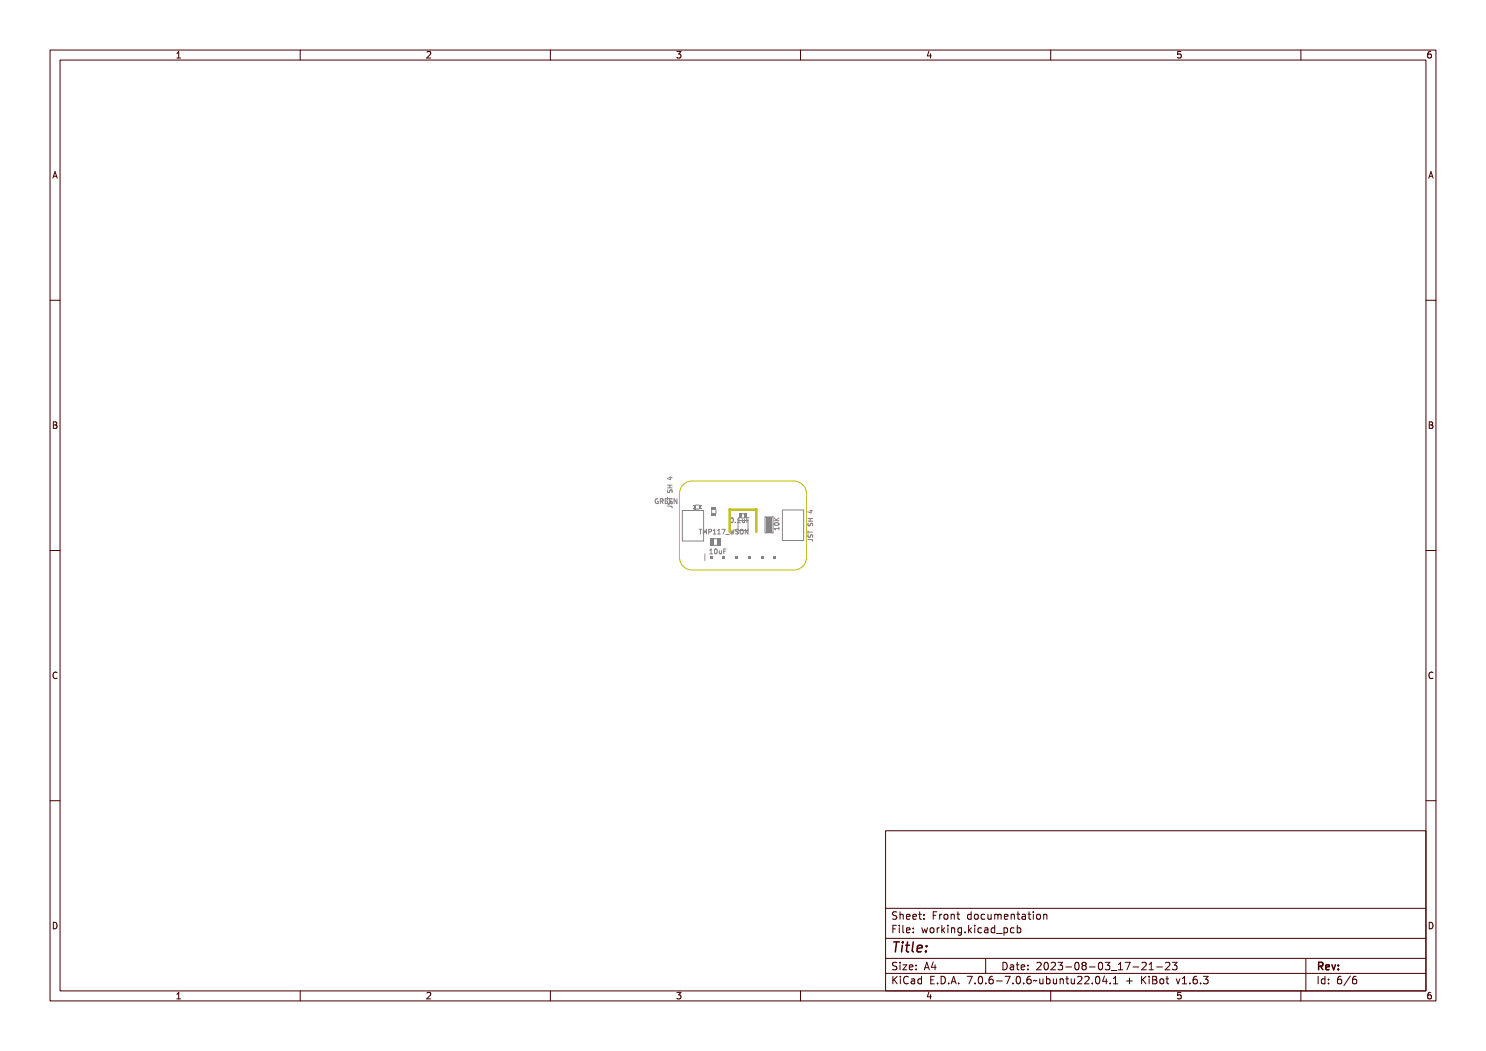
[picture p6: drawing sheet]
<svg xmlns="http://www.w3.org/2000/svg" width="297mm" height="210mm" viewBox="0 0 297 210" stroke-linecap="round" stroke-linejoin="round" font-family="sans-serif">
<g fill="none" stroke="#848484" stroke-width=".2">
<path d="M131.3 99.7a.53 .53 0 0 0-.4 .4 .53 .53 0 0 0 .4 .5M131.8 99.8l.3-.1 .2 .2a.34 .34 0 0 0-.5 .3 .34 .34 0 0 0 .4 .3l-.1-.3h.2v.4a.47 .47 0 0 1-.6-.1 .47 .47 0 0 1 .1-.7zM132.5 99.7h.3a.26 .26 0 0 1 .3 .2 .26 .26 0 0 1-.2 .3l.3 .5-.5-.4h-.1v.4h-.1zM132.6 99.8h.2a.17 .17 0 0 1 .2 .2 .17 .17 0 0 1-.2 .2h-.2zM133.3 99.7h.6v.1h-.5v.3h.5v.1h-.5v.4h.5v.1h-.6zM133.4 97.5h.9M133.4 96.9h.9M133.5 97.9v.5a.39 .39 0 0 0 .5-.5l.3 .1v.4M133.6 99.5l.1 .2h.8v.2h-.8l-.1 .2zM133.6 97.3h.9v.1h-.5v.3h.5v.1h-.9v-.1h.3v-.3h-.3zM133.6 95.9h.5l.1-.2 .3 .3h-.3v.4h-.1l-.5-.4zM133.6 98.1h.1l-.1 .1a.18 .18 0 0 0 .2 .3 .17 .17 0 0 0 .1-.2 .29 .29 0 0 1 .5-.2 .29 .29 0 0 1-.1 .5l.1-.1a.22 .22 0 0 0-.2-.4 .22 .22 0 0 0-.2 .4 .29 .29 0 0 1-.4 0 .29 .29 0 0 1 0-.4z"/>
<path d="M133.7 96h.4v.3zM133.7 95.4h.6M133.9 96.9v.6M134 95.3v.5l-.6-.2M134.1 99.7h.6v.1h-.5v.3h.4v.1h-.4v.4h.5v.1h-.6zM134.9 99.7h.1l.3 .8v-.8h.2v1h-.2l-.3-.8v.8h-.1zM133.6 101.1h.6a.26 .26 0 0 1 .3 .2 .26 .26 0 0 1-.2 .3 .21 .21 0 0 0 .1-.2 .21 .21 0 0 0-.2-.2h-.5l-.1 .2zM133.6 100.3h.1l-.1 .2a.17 .17 0 0 0 .2 .2 .17 .17 0 0 0 .1-.2 .29 .29 0 0 1 .5-.2 .29 .29 0 0 1-.1 .5l.1-.1a.21 .21 0 0 0-.2-.3 .21 .21 0 0 0-.2 .3 .29 .29 0 0 1-.4 0 .29 .29 0 0 1 0-.4zM134.1 101.1l.2 .4M139.7 105.8h.6M140 105.8v.9M141.2 105.8l-.3 .6-.3-.6v.9"/>
<path d="M141.5 105.8h.7l-.3 .1v.8h-.1v-.8zM141.8 109.8l.3-.1v.9l.2 .1h-.5l.2-.1v-.7h-.2zM142.3 105.8h.1l.2 .5 .2-.5h.1v.9h-.1v-.8l-.2 .5-.2-.5v.8h-.1zM142.6 109.9l.1-.1a.46 .46 0 0 1 .4 .4 .46 .46 0 0 1-.4 .5l-.2-.3zM142.7 109.9a.39 .39 0 0 1 .3 .3 .39 .39 0 0 1-.3 .4zM143.1 105.8h.3a.3 .3 0 0 1 .3 .4 .3 .3 0 0 1-.5 .2v.3h-.1zM143.2 105.9h.2a.17 .17 0 0 1 .2 .2 .17 .17 0 0 1-.2 .2h-.2zM143.3 110h.2v.5l.1 .1 .2-.1v-.5h.1v.7l-.1-.1a.23 .23 0 0 1-.3 .1 .23 .23 0 0 1-.2-.3zM143.9 105.9l.3-.1v.8l.2 .1h-.5l.2-.1v-.7l-.2 .1zM144.1 109.7h.6v.2h-.4v.2h.4v.1h-.4v.5h-.2zM144.6 105.9l.4-.1v.8l.2 .1h-.5l.1-.1v-.7l-.2 .1zM145.3 105.8h.6l-.3 .9h-.2l.4-.8h-.5z"/>
<path d="M146 107h.8zM146.1 103.6l.1-.1a.46 .46 0 0 1 .5 .5 .46 .46 0 0 1-.5 .5l-.1-.3zM146.3 103.6a.39 .39 0 0 1 .2 .4 .39 .39 0 0 1-.2 .4zM146.8 105.8h.1l.1 .8 .1-.5h.1l.1 .5 .1-.8h.1l-.1 .9h-.1l-.2-.5-.1 .5h-.1zM147.1 104.3h.1v.2h-.1zM147.7 105.9l.3-.1 .1 .2-.1-.1a.18 .18 0 0 0-.3 .2 .17 .17 0 0 0 .2 .1 .28 .28 0 0 1 .2 .5 .28 .28 0 0 1-.5-.1h.1a.22 .22 0 0 0 .3 .1 .22 .22 0 0 0 0-.4 .22 .22 0 0 0-.3 0l-.1-.2zM147.7 103.6l.3-.1v.9l.2 .1h-.5l.2-.1v-.8l-.2 .1zM148.1 102.7h.8M148.4 105.9l.1-.1a.44 .44 0 0 1 .4 .5 .44 .44 0 0 1-.4 .4l-.1-.2zM148.5 103.8h.1v.5l.1 .1 .2-.1v-.5h.1v.7l-.1-.1a.23 .23 0 0 1-.3 .1 .23 .23 0 0 1-.1-.3zM148.6 105.9a.37 .37 0 0 1 .2 .4 .37 .37 0 0 1-.2 .3zM149.1 105.8h.2l.3 .8v-.8h.1v.9h-.2l-.3-.7v.7h-.1z"/>
<path d="M149.3 103.5h.5v.1h-.4v.3h.4v.1h-.4v.5h-.1zM154.7 104h1M154.7 103.5l.6 .5M154.8 105.1h.8l.1-.2v.5l-.1-.2h-.7l.1 .2h-.2zM154.8 103.3l.4 .3 .5-.3v.1l-.4 .3 .4 .1v.1h-.9v-.1h.4zM154.8 104.3a.48 .48 0 0 1 .6-.2 .48 .48 0 0 1 .3 .4 .48 .48 0 0 1-.5 .2 .48 .48 0 0 1-.4-.4zM154.8 104.5a.45 .45 0 0 1 .5-.1 .45 .45 0 0 1 .3 .5 .46 .46 0 0 1-.5 .2 .46 .46 0 0 1-.3-.5zM154.9 104.3a.41 .41 0 0 1 .7 .2 .41 .41 0 0 1-.7-.2zM155.7 105.3v.6M155.7 105.6h-1l.3 .3M155.7 103.5l-.6 .4M161.5 107.8h.8l.1 .3"/>
<path d="M161.5 106.1v.5M161.5 106.3h.9M161.5 104.1h.9M161.5 103.6h.9M161.5 104.5l.1 .5a.39 .39 0 0 0 .5-.4h.3v.5M161.5 106.9l.1 .4a.39 .39 0 0 0 .5-.4h.3v.5M161.6 107.8h.6a.26 .26 0 0 1 .4 .2 .26 .26 0 0 1-.2 .3 .21 .21 0 0 0 .1-.3 .21 .21 0 0 0-.3-.1h-.5l-.1 .2zM161.6 106.1l.1 .3h.8v.1h-.8l-.1 .3zM161.6 103.9h.9v.1h-.4v.4h.4v.1h-.9v-.1h.4v-.4h-.4zM161.6 102.5h.6l.1-.1 .2 .2h-.2v.4h-.1l-.6-.3zM161.7 107h.1l-.1 .1a.18 .18 0 0 0 .2 .3 .17 .17 0 0 0 .1-.2 .29 .29 0 0 1 .5-.2 .29 .29 0 0 1-.1 .5v-.1a.21 .21 0 0 0-.1-.4 .22 .22 0 0 0-.2 .4 .29 .29 0 0 1-.4 0 .29 .29 0 0 1 0-.4zM161.7 104.7h.1l-.1 .2a.17 .17 0 0 0 .2 .2 .17 .17 0 0 0 .1-.2 .29 .29 0 0 1 .5-.1 .29 .29 0 0 1-.1 .4v-.1a.21 .21 0 0 0-.1-.3 .21 .21 0 0 0-.2 .3 .29 .29 0 0 1-.4 0 .29 .29 0 0 1 0-.4z"/>
<path d="M161.7 102.6h.5v.3zM161.8 102h.6M161.9 103.6v.5M162.1 101.9v.6l-.7-.2"/>
<circle cx="142.8" cy="110.2" r=".09"/>
<circle cx="146.4" cy="104" r=".09"/>
<circle cx="155.3" cy="104.4" r=".08"/>
</g>
<g fill="#848484">
<path d="M147.7 102.6h.5v1h-.5z" fill-rule="evenodd"/>
<path d="M148.8 102.6h.5v1h-.5z" fill-rule="evenodd"/>
</g>
<path d="M142.7 107.6h.7M142.7 109h.7" fill="none" stroke="#848484" stroke-width=".2"/>
<g fill="#848484">
<path d="M141.9 107.6h.8v1.4h-.8z" fill-rule="evenodd"/>
<path d="M143.4 107.6h.7v1.4h-.7z" fill-rule="evenodd"/>
</g>
<path d="M152.9 103.3h1.6v3.2h-1.6z" fill="none" stroke="#848484" stroke-width=".2"/>
<path d="M153.2 103.3h1v3.1h-1z" fill-rule="evenodd" fill="#848484"/>
<path d="M142.2 101.9v.7M143.1 101.9v.7M147.5 104v2M149.5 104v2" fill="none" stroke="#848484" stroke-width=".2"/>
<g fill="#848484">
<path d="M142.2 101.4h.9v.5h-.9z" fill-rule="evenodd"/>
<path d="M142.2 102.5h.9v.5h-.9z" fill-rule="evenodd"/>
</g>
<g fill="none" stroke="#848484" stroke-width=".2">
<path d="M136.4 102h4.2v6.1h-4.2zM138.6 101l.2 .3-.2 .3M139 101.7h.7M139 100.9h.7M140.2 101l-.3 .3 .3 .3M156.4 101.9h4.2v6.1h-4.2z"/>
<circle cx="138.7" cy="101.7" r=".08"/>
</g>
<g fill="#848484">
<path d="M138.5 101.6h.2v.2h-.2z" fill-rule="evenodd"/>
<path d="M138.6 101.7l.4 .1z" fill-rule="evenodd"/>
<path d="M138.8 100.9h.2v.9h-.2z" fill-rule="evenodd"/>
<path d="M139.7 101.6h.5v.2h-.5z" fill-rule="evenodd"/>
<path d="M139.7 101h.2v.6h-.2z" fill-rule="evenodd"/>
<path d="M139.9 101.5l.1 .1z" fill-rule="evenodd"/>
<path d="M139.9 101l.1 .1z" fill-rule="evenodd"/>
<path d="M138.5 100.9h.3v.2h-.3z" fill-rule="evenodd"/>
<path d="M139.7 100.9h.5v.2h-.5z" fill-rule="evenodd"/>
</g>
<path d="M140.9 110.7v1.3" fill="none" stroke="#848484" stroke-width=".2"/>
<g fill="#848484">
<path d="M141.9 111.1h.5v.5h-.5z" fill-rule="evenodd"/>
<path d="M144.4 111.1h.5v.5h-.5z" fill-rule="evenodd"/>
<path d="M147 111.1h.5v.5h-.5z" fill-rule="evenodd"/>
<path d="M149.5 111.1h.5v.5h-.5z" fill-rule="evenodd"/>
<path d="M152.1 111.1h.5v.5h-.5z" fill-rule="evenodd"/>
<path d="M154.6 111.1h.5v.5h-.5z" fill-rule="evenodd"/>
</g>
<path d="M145.8 106.3v-4.5h5.4v4.5" fill="none" stroke="#c2c200" stroke-width=".51"/>
<path d="M136.8 96.7l1-.5 .5-.1h20.4a2.54 2.54 0 0 1 2.5 2.6v12.7a2.54 2.54 0 0 1-2.5 2.5h-20.4a2.54 2.54 0 0 1-2.5-2.5v-12.7a2.53 2.53 0 0 1 1-2z" fill="none" stroke="#c2c200" stroke-width=".2"/>
<g fill="none" stroke="#480000" stroke-width=".2">
<path d="M10 10h277v190h-277zM12 12h273v186h-273zM60 10v2M110 10v2M160 10v2M210 10v2M260 10v2M10 60h2M285 60h2M10 110h2M285 110h2M10 160h2"/>
<path d="M285 160h2M177 166h108v32h-108zM60 198v2M110 198v2M160 198v2M177 181.5h108M177 187.5h108M177 191.5h108M177 194.5h108M178.1 195.2h.2v.6l.6-.6h.3l-.6 .6 .6 .8h-.2l-.5-.7-.2 .2v.5h-.2zM178.2 185h.9v.2h-.7v.4h.6v.2h-.6v.7h-.2zM178.3 182.4l.5-.1h.2v.2a.31 .31 0 0 0-.5-.1 .31 .31 0 0 0 0 .5 .5 .5 0 0 1 .6 .6 .5 .5 0 0 1-.8 .2l-.1-.2a.34 .34 0 0 0 .4 .1 .34 .34 0 0 0 .1-.5 .47 .47 0 0 1-.5-.2 .47 .47 0 0 1 .1-.5z"/>
<path d="M178.3 192.5l.5-.1h.2v.2a.31 .31 0 0 0-.5-.1 .31 .31 0 0 0 0 .5 .5 .5 0 0 1 .6 .6 .5 .5 0 0 1-.8 .2l-.1-.2a.34 .34 0 0 0 .4 .1 .34 .34 0 0 0 .1-.5 .47 .47 0 0 1-.5-.2 .47 .47 0 0 1 .1-.5zM179.4 182.2h.2v.6a.35 .35 0 0 1 .4-.1 .35 .35 0 0 1 .2 .4v.6h-.2v-.8h-.4v.8h-.2zM179.5 185.4h.4v.9h.4v.2h-.9v-.2h.3v-.8h-.2zM179.5 192.8h.4v.9h.4v.1h-.9v-.1h.3v-.8h-.2zM179.5 195.6h.4v.9h.4v.1h-.9v-.1h.3v-.8h-.2zM179.7 184.9h.2v.3h-.2zM179.7 192.3h.2v.3h-.2zM179.7 195.1h.2v.3h-.2zM180.6 184.9h.4v1.3l.4 .1v.2l-.5-.2v-1.2h-.3zM180.6 192.8h.8l-.6 .9h.6v.1h-.8l.6-.9h-.6zM180.7 182.8l.1-.1a.49 .49 0 0 1 .5 0 .49 .49 0 0 1 .2 .5h-.8a.42 .42 0 0 0 .3 .4 .42 .42 0 0 0 .4-.1 .47 .47 0 0 1-.4 .3 .47 .47 0 0 1-.4-.3zM180.7 195.4a.4 .4 0 0 1 .4-.3 .4 .4 0 0 1 .4 .3 .56 .56 0 0 0-.8 .4 .56 .56 0 0 0 .5 .7l.3-.1a.43 .43 0 0 1-.5 .3 .43 .43 0 0 1-.4-.4v-.6z"/>
<path d="M180.8 182.9l.4-.1 .1 .3h-.6zM181.8 195.6l.3-.1a.43 .43 0 0 1 .5 .5v.6h-.1v-.1a.38 .38 0 0 1-.5 .2 .38 .38 0 0 1-.2-.5 .38 .38 0 0 1 .4-.2h.3a.35 .35 0 0 0-.3-.4 .35 .35 0 0 0-.4 .2zM181.9 182.8l.1-.1a.49 .49 0 0 1 .5 0 .49 .49 0 0 1 .2 .5h-.8a.42 .42 0 0 0 .3 .4 .42 .42 0 0 0 .5-.1 .47 .47 0 0 1-.5 .3 .47 .47 0 0 1-.4-.3zM181.9 185.5l.1-.1a.49 .49 0 0 1 .5 0 .49 .49 0 0 1 .2 .5h-.8a.42 .42 0 0 0 .3 .4 .42 .42 0 0 0 .5-.1 .47 .47 0 0 1-.5 .3 .47 .47 0 0 1-.4-.3zM181.9 192.9l.1-.1a.49 .49 0 0 1 .5 0 .49 .49 0 0 1 .2 .5h-.8a.42 .42 0 0 0 .3 .4 .42 .42 0 0 0 .5-.1 .47 .47 0 0 1-.5 .3 .47 .47 0 0 1-.4-.3zM182 196.2l.5-.1a.31 .31 0 0 1-.2 .4 .31 .31 0 0 1-.4-.1zM182 182.9l.4-.1 .1 .3h-.6zM182 185.6l.4-.1 .1 .3h-.6zM182 193l.4-.1 .1 .3h-.6zM183 195.7l.4-.2 .2 .2v-.6h.2v1.5h-.2v-.1a.42 .42 0 0 1-.5 .1 .42 .42 0 0 1-.2-.5zM183.2 195.8l.1-.1a.4 .4 0 0 1 .3 .4 .4 .4 0 0 1-.3 .4l-.2-.2zM183.2 182.3h.2v.4h.4v.1h-.4v.7l.4 .1v.1h-.4l-.1-.1-.1-.8h-.3v-.1h.3z"/>
<path d="M183.3 185.4h.2v.3h-.2zM183.3 186.2h.2v.3h-.2zM183.3 192.8h.2v.3h-.2zM183.3 193.6h.2v.2h-.2zM184.5 182.7h.2v.3h-.2zM184.5 183.5h.2v.2h-.2zM185.2 185.4h.2l.2 .8 .1-.5h.2l.2 .5 .1-.8h.2l-.2 1.1h-.2l-.2-.7-.2 .7h-.1zM185.4 195.2h.9v.2h-.7v.4h.6v.2h-.6v.5h.7v.1h-.9zM185.7 192.4h.2l.5 1.4h-.2l-.1-.3h-.5l-.1 .3h-.2zM185.8 192.6l.2 .7h-.4zM186.6 182.3h.9v.2h-.7v.4h.6v.2h-.6v.6h-.2zM186.8 185.6l.1-.1a.39 .39 0 0 1 .4 .4 .39 .39 0 0 1-.4 .4l-.1-.2z"/>
<path d="M186.9 196.4h.2v.2h-.2zM187.1 192.4h.2v.9h.2v.2h-.2v.3h-.2v-.3h-.6zM187.1 192.6v.7h-.4zM187.8 195.2a.76 .76 0 0 1 .9 .7 .76 .76 0 0 1-.9 .7zM188 195.4a.57 .57 0 0 1 .5 .5 .57 .57 0 0 1-.5 .6zM188 182.7h.2v.2v-.1a.29 .29 0 0 1 .3-.2 .29 .29 0 0 1 .3 .3 .37 .37 0 0 0-.5-.1 .37 .37 0 0 0-.1 .4v.5h-.2zM188 185.4h.2v.2v-.1a.29 .29 0 0 1 .3-.2 .29 .29 0 0 1 .3 .3 .37 .37 0 0 0-.5-.1 .37 .37 0 0 0-.1 .4v.6h-.2zM189.1 184.9h.1v.9l.5-.4h.2l-.4 .4 .5 .7h-.2l-.4-.6-.2 .1v.5h-.1zM189.2 182.9l.1-.1a.39 .39 0 0 1 .4 .4 .39 .39 0 0 1-.4 .4l-.1-.2zM189.3 196.4h.3v.2h-.3zM190.2 182.7h.2v.1a.35 .35 0 0 1 .4-.1 .35 .35 0 0 1 .3 .4v.6h-.2l-.1-.8h-.3l-.1 .8h-.2zM190.3 185.4h.4v.9h.4v.2h-.9v-.2h.4v-.8h-.3z"/>
<path d="M190.5 195.2h.3l.4 1.4h-.2l-.1-.3h-.5l-.1 .3h-.2zM190.6 184.9h.1v.3h-.1zM190.6 195.4l.2 .7h-.4zM191.4 185.4h.2v.1a.35 .35 0 0 1 .4-.1 .35 .35 0 0 1 .3 .4v.7h-.2l-.1-.9h-.3l-.1 .9h-.2zM191.7 182.3h.1v.4h.4v.1h-.4v.7l.4 .1v.1h-.4l-.1-.1v-.8h-.3v-.1h.3zM191.7 196.4h.3v.2h-.3zM192.7 185.5l.3-.2 .3 .2v-.1h.2v1a.53 .53 0 0 1-.8 .4v-.2a.36 .36 0 0 0 .4 .1 .36 .36 0 0 0 .2-.4l-.1 .1a.53 .53 0 0 1-.7-.3 .53 .53 0 0 1 .2-.6zM192.8 185.6l.1-.1a.39 .39 0 0 1 .4 .4 .39 .39 0 0 1-.4 .4l-.1-.2zM193.8 195.2h.9l-.5 1.4h-.2l.5-1.2h-.7zM193.9 182.8l.3-.2 .3 .2v-.6h.2v1.5h-.2v-.1a.42 .42 0 0 1-.6 .1 .42 .42 0 0 1-.1-.5zM194.1 182.8a.4 .4 0 0 1 .4 .4 .4 .4 0 0 1-.4 .4l-.2-.4zM194.1 186.2h.3v.3h-.3z"/>
<path d="M195.1 184.9h.2v.9l.4-.4h.3l-.5 .4 .5 .7h-.2l-.4-.6-.1 .1v.5h-.2zM195.2 182.9l.1-.1a.39 .39 0 0 1 .4 .4 .39 .39 0 0 1-.4 .4l-.1-.2zM195.3 196.4h.3v.2h-.3zM196.3 185.4h.5v.9h.3v.2h-.9v-.2h.4v-.8h-.3zM196.3 195.4a.57 .57 0 0 1 .7 0 .57 .57 0 0 1 .1 .8 .5 .5 0 0 1-.6 .5 .5 .5 0 0 1-.3-.8zM196.4 182.8a.39 .39 0 0 1 .4-.2 .39 .39 0 0 1 .3 .3 .4 .4 0 0 0-.6 0 .4 .4 0 0 0 0 .6 .4 .4 0 0 0 .6 0 .45 .45 0 0 1-.6 .3 .45 .45 0 0 1-.3-.6zM196.5 195.4a.61 .61 0 0 1 .4 1l-.1 .1a.61 .61 0 0 1-.4-1zM196.6 184.9h.2v.3h-.2zM197 191.5v3M197.4 182.7h.2v.8l.2 .1 .3-.2v-.7h.2v1h-.2v-.1a.35 .35 0 0 1-.4 .2 .35 .35 0 0 1-.3-.5zM197.6 185.5a.39 .39 0 0 1 .4-.2 .39 .39 0 0 1 .3 .3 .4 .4 0 0 0-.6 0 .4 .4 0 0 0 0 .6 .4 .4 0 0 0 .6 0 .45 .45 0 0 1-.6 .3 .45 .45 0 0 1-.3-.6zM197.7 196.4h.3v.2h-.3z"/>
<path d="M198.6 182.7l.5 .1 .3-.1 .2 1h-.2l-.1-.9-.2 .1v.8h-.1l-.2-.9-.1 .9h-.1zM198.7 185.4l.2-.1a.43 .43 0 0 1 .6 .5v.7h-.2v-.2a.38 .38 0 0 1-.5 .2 .38 .38 0 0 1-.2-.5 .38 .38 0 0 1 .5-.2h.2a.35 .35 0 0 0-.3-.4 .35 .35 0 0 0-.3 .2zM198.7 195.4a.38 .38 0 0 1 .4-.3 .38 .38 0 0 1 .3 .3 .43 .43 0 0 0-.5 0 .43 .43 0 0 0-.1 .5 .46 .46 0 0 1 .7 .1 .46 .46 0 0 1-.2 .6 .46 .46 0 0 1-.7-.2zM198.8 186l.5-.1a.31 .31 0 0 1-.1 .4 .31 .31 0 0 1-.4-.1zM199.9 185.5l.3-.2 .3 .2v-.6h.2v1.6h-.2v-.2a.42 .42 0 0 1-.5 .1 .42 .42 0 0 1-.2-.5zM199.9 182.8l.2-.1a.49 .49 0 0 1 .5 0 .49 .49 0 0 1 .1 .5h-.7a.42 .42 0 0 0 .2 .4 .42 .42 0 0 0 .5-.1 .47 .47 0 0 1-.4 .3 .47 .47 0 0 1-.5-.3zM200 196h.5v.2h-.5zM200 185.6l.1-.1a.39 .39 0 0 1 .4 .4 .39 .39 0 0 1-.4 .4l-.1-.2zM200.1 182.9l.3-.1 .2 .3h-.6zM200.1 192.4a.76 .76 0 0 1 1 .7 .76 .76 0 0 1-1 .7zM200.3 192.6a.57 .57 0 0 1 .6 .5 .57 .57 0 0 1-.6 .6zM200.9 186.8l1.2 .1z"/>
<path d="M201 195.2h.9l-.5 1.4h-.2l.5-1.2h-.7zM201.1 182.7h.1v.1a.35 .35 0 0 1 .5-.1 .35 .35 0 0 1 .2 .4v.6h-.2v-.8h-.4l-.1 .8h-.1zM201.4 192.8l.3-.1a.43 .43 0 0 1 .5 .5v.6h-.1v-.1a.38 .38 0 0 1-.5 .2 .38 .38 0 0 1-.2-.5 .38 .38 0 0 1 .4-.2h.3a.35 .35 0 0 0-.3-.4 .35 .35 0 0 0-.4 .2zM201.6 193.4l.5-.1a.31 .31 0 0 1-.2 .4 .31 .31 0 0 1-.4-.1zM202.2 185.4h.2v.1a.53 .53 0 0 1 .8 .3 .53 .53 0 0 1-.6 .7l-.2-.2v.6h-.2zM202.5 182.3h.2v.4h.4v.1h-.4v.7l.4 .1v.1h-.4l-.2-.1v-.8h-.3v-.1h.3zM202.5 185.6l.1-.1a.4 .4 0 0 1 .4 .4 .4 .4 0 0 1-.4 .4l-.2-.2zM202.5 196.4h.3v.2h-.3zM202.8 192.4h.2v.4h.4v.1h-.4v.7l.4 .1v.1h-.4l-.2-.1v-.8h-.3v-.1h.3zM203.5 182.7l.3-.1a.43 .43 0 0 1 .5 .5v.6h-.2v-.1a.38 .38 0 0 1-.5 .2 .38 .38 0 0 1-.2-.5 .38 .38 0 0 1 .5-.2h.2a.35 .35 0 0 0-.2-.4 .35 .35 0 0 0-.4 .2zM203.5 195.4a.57 .57 0 0 1 .8 0 .57 .57 0 0 1 0 .8 .5 .5 0 0 1-.6 .5 .5 .5 0 0 1-.3-.8zM203.6 185.5a.39 .39 0 0 1 .4-.2 .39 .39 0 0 1 .3 .3 .4 .4 0 0 0-.5 0 .4 .4 0 0 0 0 .6 .4 .4 0 0 0 .5 0 .45 .45 0 0 1-.6 .3 .45 .45 0 0 1-.2-.6z"/>
<path d="M203.7 183.3l.4-.1a.31 .31 0 0 1-.1 .4 .31 .31 0 0 1-.4-.1zM203.7 195.4a.61 .61 0 0 1 .4 1l-.1 .1a.61 .61 0 0 1-.3-1zM203.9 192.9l.1-.1a.49 .49 0 0 1 .5 0 .49 .49 0 0 1 .2 .5h-.8a.42 .42 0 0 0 .3 .4 .42 .42 0 0 0 .5-.1 .47 .47 0 0 1-.5 .3 .47 .47 0 0 1-.4-.3zM204 193l.4-.1 .1 .3h-.6zM204.7 184.9h.1v.6a.53 .53 0 0 1 .8 .3 .53 .53 0 0 1-.6 .7l-.2-.2v.2h-.1zM204.9 182.3h.2v.4h.4v.1h-.4v.7l.4 .1v.1h-.4l-.2-.1v-.8h-.3v-.1h.3zM204.9 185.6l.1-.1a.39 .39 0 0 1 .4 .4 .39 .39 0 0 1-.4 .4l-.1-.2zM204.9 196.4h.3v.2h-.3zM205.3 192.8h.2v.3h-.2zM205.3 193.6h.2v.2h-.2zM205.9 182.7h.5v.9h.3v.1h-.9v-.1h.4v-.8h-.3zM205.9 195.4a.38 .38 0 0 1 .4-.3 .38 .38 0 0 1 .3 .3 .43 .43 0 0 0-.5 0 .43 .43 0 0 0-.1 .5 .46 .46 0 0 1 .7 .1 .46 .46 0 0 1-.2 .6 .46 .46 0 0 1-.6-.2z"/>
<path d="M206.2 182.2h.2v.3h-.2zM207 196l1-.1a.49 .49 0 0 1-.8 .1l-.2 .2zM207.3 182.9l.1-.1a.39 .39 0 0 1 .4 .4 .39 .39 0 0 1-.4 .4l-.2-.2zM207.4 192.5a.53 .53 0 0 1 .8 .1 .53 .53 0 0 1-.3 .7l-.3 .4h.7v.1h-.9l.3-.5a.4 .4 0 0 0 .3-.4 .4 .4 0 0 0-.3-.4l-.3 .2zM208.3 182.7h.1v.1a.35 .35 0 0 1 .5-.1 .35 .35 0 0 1 .2 .4v.6h-.2v-.8h-.4l-.1 .8h-.1zM208.3 195.6h.1l.1 .8 .2 .1 .2-.2v-.7h.2v1h-.2v-.1a.35 .35 0 0 1-.4 .2 .35 .35 0 0 1-.2-.5zM208.7 192.6a.57 .57 0 0 1 .7 0 .57 .57 0 0 1 .1 .8 .5 .5 0 0 1-.6 .5 .5 .5 0 0 1-.3-.8zM208.9 192.6a.61 .61 0 0 1 .3 1l-.1 .1a.61 .61 0 0 1-.3-1zM209.5 195.1h.2v.6a.53 .53 0 0 1 .7 .3 .53 .53 0 0 1-.6 .7l-.1-.2v.1h-.2zM209.7 195.8l.1-.1a.4 .4 0 0 1 .4 .4 .4 .4 0 0 1-.4 .4l-.1-.2zM209.8 192.5a.53 .53 0 0 1 .8 .1 .53 .53 0 0 1-.3 .7l-.3 .4h.7v.1h-.9l.3-.5a.4 .4 0 0 0 .3-.4 .4 .4 0 0 0-.3-.4l-.3 .2zM210 198v2"/>
<path d="M210.7 195.6h.2v.8l.2 .1 .2-.2v-.7h.2v1h-.2v-.1a.35 .35 0 0 1-.4 .2 .35 .35 0 0 1-.2-.5zM211 192.4a.46 .46 0 0 1 .6 0 .46 .46 0 0 1 .1 .6l-.1 .1a.47 .47 0 0 1 .2 .7 .47 .47 0 0 1-.7 0l-.1-.2a.35 .35 0 0 0 .5 .1 .35 .35 0 0 0 0-.5h-.3v-.2a.29 .29 0 0 0 .4-.1 .29 .29 0 0 0-.1-.4 .29 .29 0 0 0-.4 .1h-.1zM211.9 195.6h.2v.1a.35 .35 0 0 1 .4-.1 .35 .35 0 0 1 .2 .4v.6h-.2v-.8h-.4v.8h-.2zM212.4 193.2h.5v.2h-.5zM213.3 195.2h.2v.4h.4v.1h-.4v.7l.4 .1v.1h-.4l-.2-.1v-.8h-.3v-.1h.3zM213.5 192.6a.57 .57 0 0 1 .7 0 .57 .57 0 0 1 .1 .8 .5 .5 0 0 1-.6 .5 .5 .5 0 0 1-.3-.8zM213.7 192.6a.61 .61 0 0 1 .3 1v.1a.61 .61 0 0 1-.4-1zM214.3 195.6h.2v.8l.2 .1 .2-.2v-.7h.2v1h-.2v-.1a.35 .35 0 0 1-.4 .2 .35 .35 0 0 1-.2-.5zM214.7 192.5a.41 .41 0 0 1 .7-.1 .41 .41 0 0 1-.2 .7 .42 .42 0 0 1 .2 .6 .42 .42 0 0 1-.7 0 .42 .42 0 0 1 .2-.6l-.3-.2zM215.5 195.3a.53 .53 0 0 1 .8 .1 .53 .53 0 0 1-.3 .7l-.3 .4h.6v.1h-.9l.4-.5a.4 .4 0 0 0 .3-.4 .4 .4 0 0 0-.3-.4l-.3 .2zM216 193.2h.5v.2h-.5zM216.7 195.3a.53 .53 0 0 1 .8 .1 .53 .53 0 0 1-.3 .7l-.3 .4h.6v.1h-.9l.4-.5a.4 .4 0 0 0 .3-.4 .4 .4 0 0 0-.3-.4l-.3 .2z"/>
<path d="M217.1 192.6a.57 .57 0 0 1 .7 0 .57 .57 0 0 1 .1 .8 .5 .5 0 0 1-.6 .5 .5 .5 0 0 1-.3-.8zM217.3 192.6a.61 .61 0 0 1 .3 1v.1a.61 .61 0 0 1-.4-1zM218.2 196.4h.2v.2h-.2zM218.2 192.4a.46 .46 0 0 1 .6 0 .46 .46 0 0 1 .1 .6l-.1 .1a.47 .47 0 0 1 .2 .7 .47 .47 0 0 1-.7 0l-.1-.2a.35 .35 0 0 0 .5 .1 .35 .35 0 0 0 0-.5h-.3v-.2a.29 .29 0 0 0 .4-.1 .29 .29 0 0 0-.1-.4 .29 .29 0 0 0-.4 .1h-.1zM219.2 195.4a.57 .57 0 0 1 .7 0 .57 .57 0 0 1 .1 .8 .5 .5 0 0 1-.7 .5 .5 .5 0 0 1-.3-.8zM219.2 194.2l1.3 .1zM219.4 195.4a.61 .61 0 0 1 .3 1l-.1 .1a.61 .61 0 0 1-.3-1zM220.7 192.5l.5-.1v1.3h.3v.1h-.8v-.1h.3v-1.1h-.3zM220.8 195.2h.2v.9h.2v.2h-.2v.3h-.2v-.3h-.6zM220.8 195.4v.7h-.4zM221.8 196.4h.2v.2h-.2zM221.8 192.4h.9l-.5 1.4h-.2l.5-1.2h-.7z"/>
<path d="M222.8 195.3l.5-.1v1.3h.3v.1h-.8v-.1h.3v-1.1h-.3zM223.2 193.2h.5v.2h-.5zM224.2 192.5a.53 .53 0 0 1 .8 .1 .53 .53 0 0 1-.3 .7l-.3 .4h.7v.1h-.9l.3-.5a.4 .4 0 0 0 .4-.4 .4 .4 0 0 0-.4-.4l-.3 .2zM225.4 195.5h.2v.4h.4v.2h-.4v.4h-.2v-.4h-.4v-.2h.4zM225.5 192.5l.5-.1v1.3h.3v.1h-.8v-.1h.3v-1.1h-.3zM226.8 193.2h.5v.2h-.5zM227.5 195.2h.2v.6l.6-.6h.2l-.6 .6 .6 .8h-.2l-.5-.7-.1 .2v.5h-.2zM227.8 192.5a.53 .53 0 0 1 .8 .1 .53 .53 0 0 1-.2 .7l-.4 .4h.7v.1h-.9l.3-.5a.4 .4 0 0 0 .4-.4 .4 .4 0 0 0-.4-.4l-.3 .2zM228.8 195.6h.4v.9h.4v.1h-.9v-.1h.4v-.8h-.3zM229.1 192.4a.46 .46 0 0 1 .6 0 .46 .46 0 0 1 0 .6l-.1 .1a.47 .47 0 0 1 .2 .7 .47 .47 0 0 1-.7 0l-.1-.2a.35 .35 0 0 0 .5 .1 .35 .35 0 0 0 0-.5h-.2v-.2a.29 .29 0 0 0 .4-.1 .29 .29 0 0 0-.2-.4 .29 .29 0 0 0-.3 .1h-.1zM229.1 195.1h.1v.3h-.1zM229.9 195.2h.4a.35 .35 0 0 1 .5 .2 .35 .35 0 0 1-.3 .5 .41 .41 0 0 1 .3 .5 .41 .41 0 0 1-.5 .2h-.4z"/>
<path d="M230.1 196h.2a.27 .27 0 0 1 .3 .2 .27 .27 0 0 1-.3 .3h-.2zM230.1 195.4h.2a.23 .23 0 0 1 .3 .2 .23 .23 0 0 1-.3 .2h-.2zM231.2 193.2h1.1M231.3 195.8l.1-.1a.39 .39 0 0 1 .4 .4 .39 .39 0 0 1-.4 .4l-.1-.2zM232.6 195.2h.1v.4h.4v.1h-.4l.1 .7 .3 .1v.1h-.3l-.2-.1v-.8h-.3v-.1h.3zM233 192.4l.5-.1 .3 .4-.9 1.1h.9M234.3 192.3h.9l-.5 .6 .5 .1v.6l-.2 .2-.7-.2M234.6 195.6h.2l.3 .9 .4-.9h.2l-.4 1h-.3zM236 195.3l.5-.1v1.3h.3v.1h-.8v-.1h.3v-1.1h-.3zM237.4 196.4h.3v.2h-.3zM238.4 195.4a.38 .38 0 0 1 .4-.3 .38 .38 0 0 1 .3 .3 .43 .43 0 0 0-.5 0 .43 .43 0 0 0-.1 .5 .46 .46 0 0 1 .7 .1 .46 .46 0 0 1-.2 .6 .46 .46 0 0 1-.7-.2zM239.8 196.4h.3v.2h-.3z"/>
<path d="M240.7 195.2a.46 .46 0 0 1 .6 0 .46 .46 0 0 1 .1 .6l-.1 .1a.47 .47 0 0 1 .2 .7 .47 .47 0 0 1-.7 0l-.1-.2a.35 .35 0 0 0 .5 .1 .35 .35 0 0 0 0-.5l-.3-.1v-.1a.29 .29 0 0 0 .4-.1 .29 .29 0 0 0-.1-.4 .29 .29 0 0 0-.4 .1h-.1zM260 198v2M261 191.5v6.5M263.2 195.2h.8v.2h-.3v1.1h.3v.1h-.8v-.1h.3v-1.1h-.3zM264.4 195.7l.3-.2 .3 .2v-.6h.2v1.5h-.2v-.1a.42 .42 0 0 1-.5 .1 .42 .42 0 0 1-.2-.5zM264.6 195.8l.1-.1a.4 .4 0 0 1 .3 .4 .4 .4 0 0 1-.3 .4l-.2-.2zM265.9 195.6h.2v.3h-.2zM265.9 196.4h.2v.2h-.2zM268.1 195.4a.38 .38 0 0 1 .3-.3 .38 .38 0 0 1 .4 .3 .43 .43 0 0 0-.5 0 .43 .43 0 0 0-.2 .5 .46 .46 0 0 1 .7 .1 .46 .46 0 0 1-.2 .6 .46 .46 0 0 1-.6-.2zM269.9 195.2h.2l-.8 1.6h-.2zM270.5 195.4a.38 .38 0 0 1 .4-.3 .38 .38 0 0 1 .3 .3 .43 .43 0 0 0-.5 0 .43 .43 0 0 0-.2 .5 .46 .46 0 0 1 .7 .1 .46 .46 0 0 1-.2 .6 .46 .46 0 0 1-.6-.2z"/>
<circle cx="187" cy="185.9" r=".53"/>
<circle cx="189.4" cy="183.2" r=".53"/>
<circle cx="195.4" cy="183.2" r=".53"/>
<circle cx="196.7" cy="195.9" r=".13"/>
<circle cx="199.1" cy="196.2" r=".32"/>
<circle cx="203.9" cy="195.9" r=".13"/>
<circle cx="206.3" cy="196.2" r=".32"/>
<circle cx="207.4" cy="183.2" r=".53"/>
<circle cx="209" cy="193.1" r=".13"/>
<circle cx="213.8" cy="193.1" r=".13"/>
<circle cx="215" cy="193.4" r=".29"/>
<circle cx="215" cy="192.8" r=".25"/>
<circle cx="217.4" cy="193.1" r=".13"/>
<circle cx="219.5" cy="195.9" r=".13"/>
<circle cx="231.5" cy="196.1" r=".53"/>
<circle cx="238.8" cy="196.2" r=".32"/>
<circle cx="268.5" cy="196.2" r=".32"/>
<circle cx="270.9" cy="196.2" r=".32"/>
</g>
<g fill="none" stroke="#480000" stroke-width=".3">
<path d="M178.1 188.4h1.4v.2h-.6v1.7h-.2v-1.7h-.6zM179.9 188.8h.7v1.3h.4v.2h-1.2v-.2h.5v-1.1h-.4zM180.3 188.3h.3v.3h-.3zM181.8 188.4h.2v.4h.6v.2h-.6v1l.6 .1v.2a.55 .55 0 0 1-.8-.5v-.8h-.4v-.2h.4zM183 188.3h.6l.1 1.6 .1 .2h.4v.2a.54 .54 0 0 1-.8-.5v-1.4h-.4zM184.8 189a.65 .65 0 0 1 .8-.1 .65 .65 0 0 1 .3 .7h-1.1a.56 .56 0 0 0 .4 .5 .56 .56 0 0 0 .6-.1v.2a.81 .81 0 0 1-1.1-.1 .81 .81 0 0 1 .1-1.1zM185 189.1l.4-.1 .2 .4h-.8zM186.7 188.9h.3v.4h-.3zM186.7 189.9h.3v.4h-.3zM263.1 192.4a.73 .73 0 0 1 .9 .2v.3l-.3 .3 .5 .6h-.2l-.3-.4-.2-.2h-.2v.6h-.2zM263.3 192.6h.2a.26 .26 0 0 1 .3 .2 .26 .26 0 0 1-.2 .3h-.3zM264.5 192.9l.1-.1a.49 .49 0 0 1 .5 0 .49 .49 0 0 1 .2 .5h-.8a.42 .42 0 0 0 .3 .4 .42 .42 0 0 0 .4-.1 .47 .47 0 0 1-.4 .3 .47 .47 0 0 1-.4-.3z"/>
<path d="M264.6 193l.3-.1 .2 .3h-.6zM265.5 192.8h.2l.3 .9 .3-.9h.2l-.4 1h-.2zM267.1 192.8h.2v.3h-.2zM267.1 193.6h.2v.2h-.2z"/>
</g>
<text font-size="2.7" fill="#480000" x="178" y="190.3">Title:</text>
<g font-size="2" fill="#480000">
<text x="178" y="183.7">Sheet: Front documentation</text>
<text x="178" y="186.5">File: working.kicad_pcb</text>
<text x="178" y="193.9">Size: A4</text>
<text x="178" y="196.6">KiCad E.D.A. 7.0.6-7.0.6~ubuntu22.04.1 + KiBot v1.6.3</text>
<text x="200" y="193.9">Date: 2023-08-03_17-21-23</text>
<text x="263" y="196.6">Id: 6/6</text>
<text x="263" y="193.9">Rev:</text>
</g>
<g font-size="1.7" fill="#480000">
<text x="35" y="11.7">1</text>
<text x="85" y="11.7">2</text>
<text x="135" y="11.7">3</text>
<text x="185" y="11.7">4</text>
<text x="235" y="11.7">5</text>
<text x="285" y="11.7">6</text>
<text x="10.5" y="35.7">A</text>
<text x="285.5" y="35.7">A</text>
<text x="10.5" y="85.6">B</text>
<text x="285.5" y="85.6">B</text>
<text x="10.5" y="135.7">C</text>
<text x="285.5" y="135.7">C</text>
<text x="10.5" y="185.6">D</text>
<text x="285.5" y="185.6">D</text>
<text x="35" y="199.7">1</text>
<text x="85" y="199.7">2</text>
<text x="135" y="199.7">3</text>
<text x="185" y="199.7">4</text>
<text x="235" y="199.7">5</text>
<text x="285" y="199.7">6</text>
</g>
<g font-size="1.3" fill="#848484">
<text x="131.6" y="100.7">GREEN</text>
<text x="141.5" y="106.7">TMP117_WSON</text>
<text x="146" y="104.5">0.1uF</text>
<text x="141.6" y="110.7">10uF</text>
</g>
</svg>
